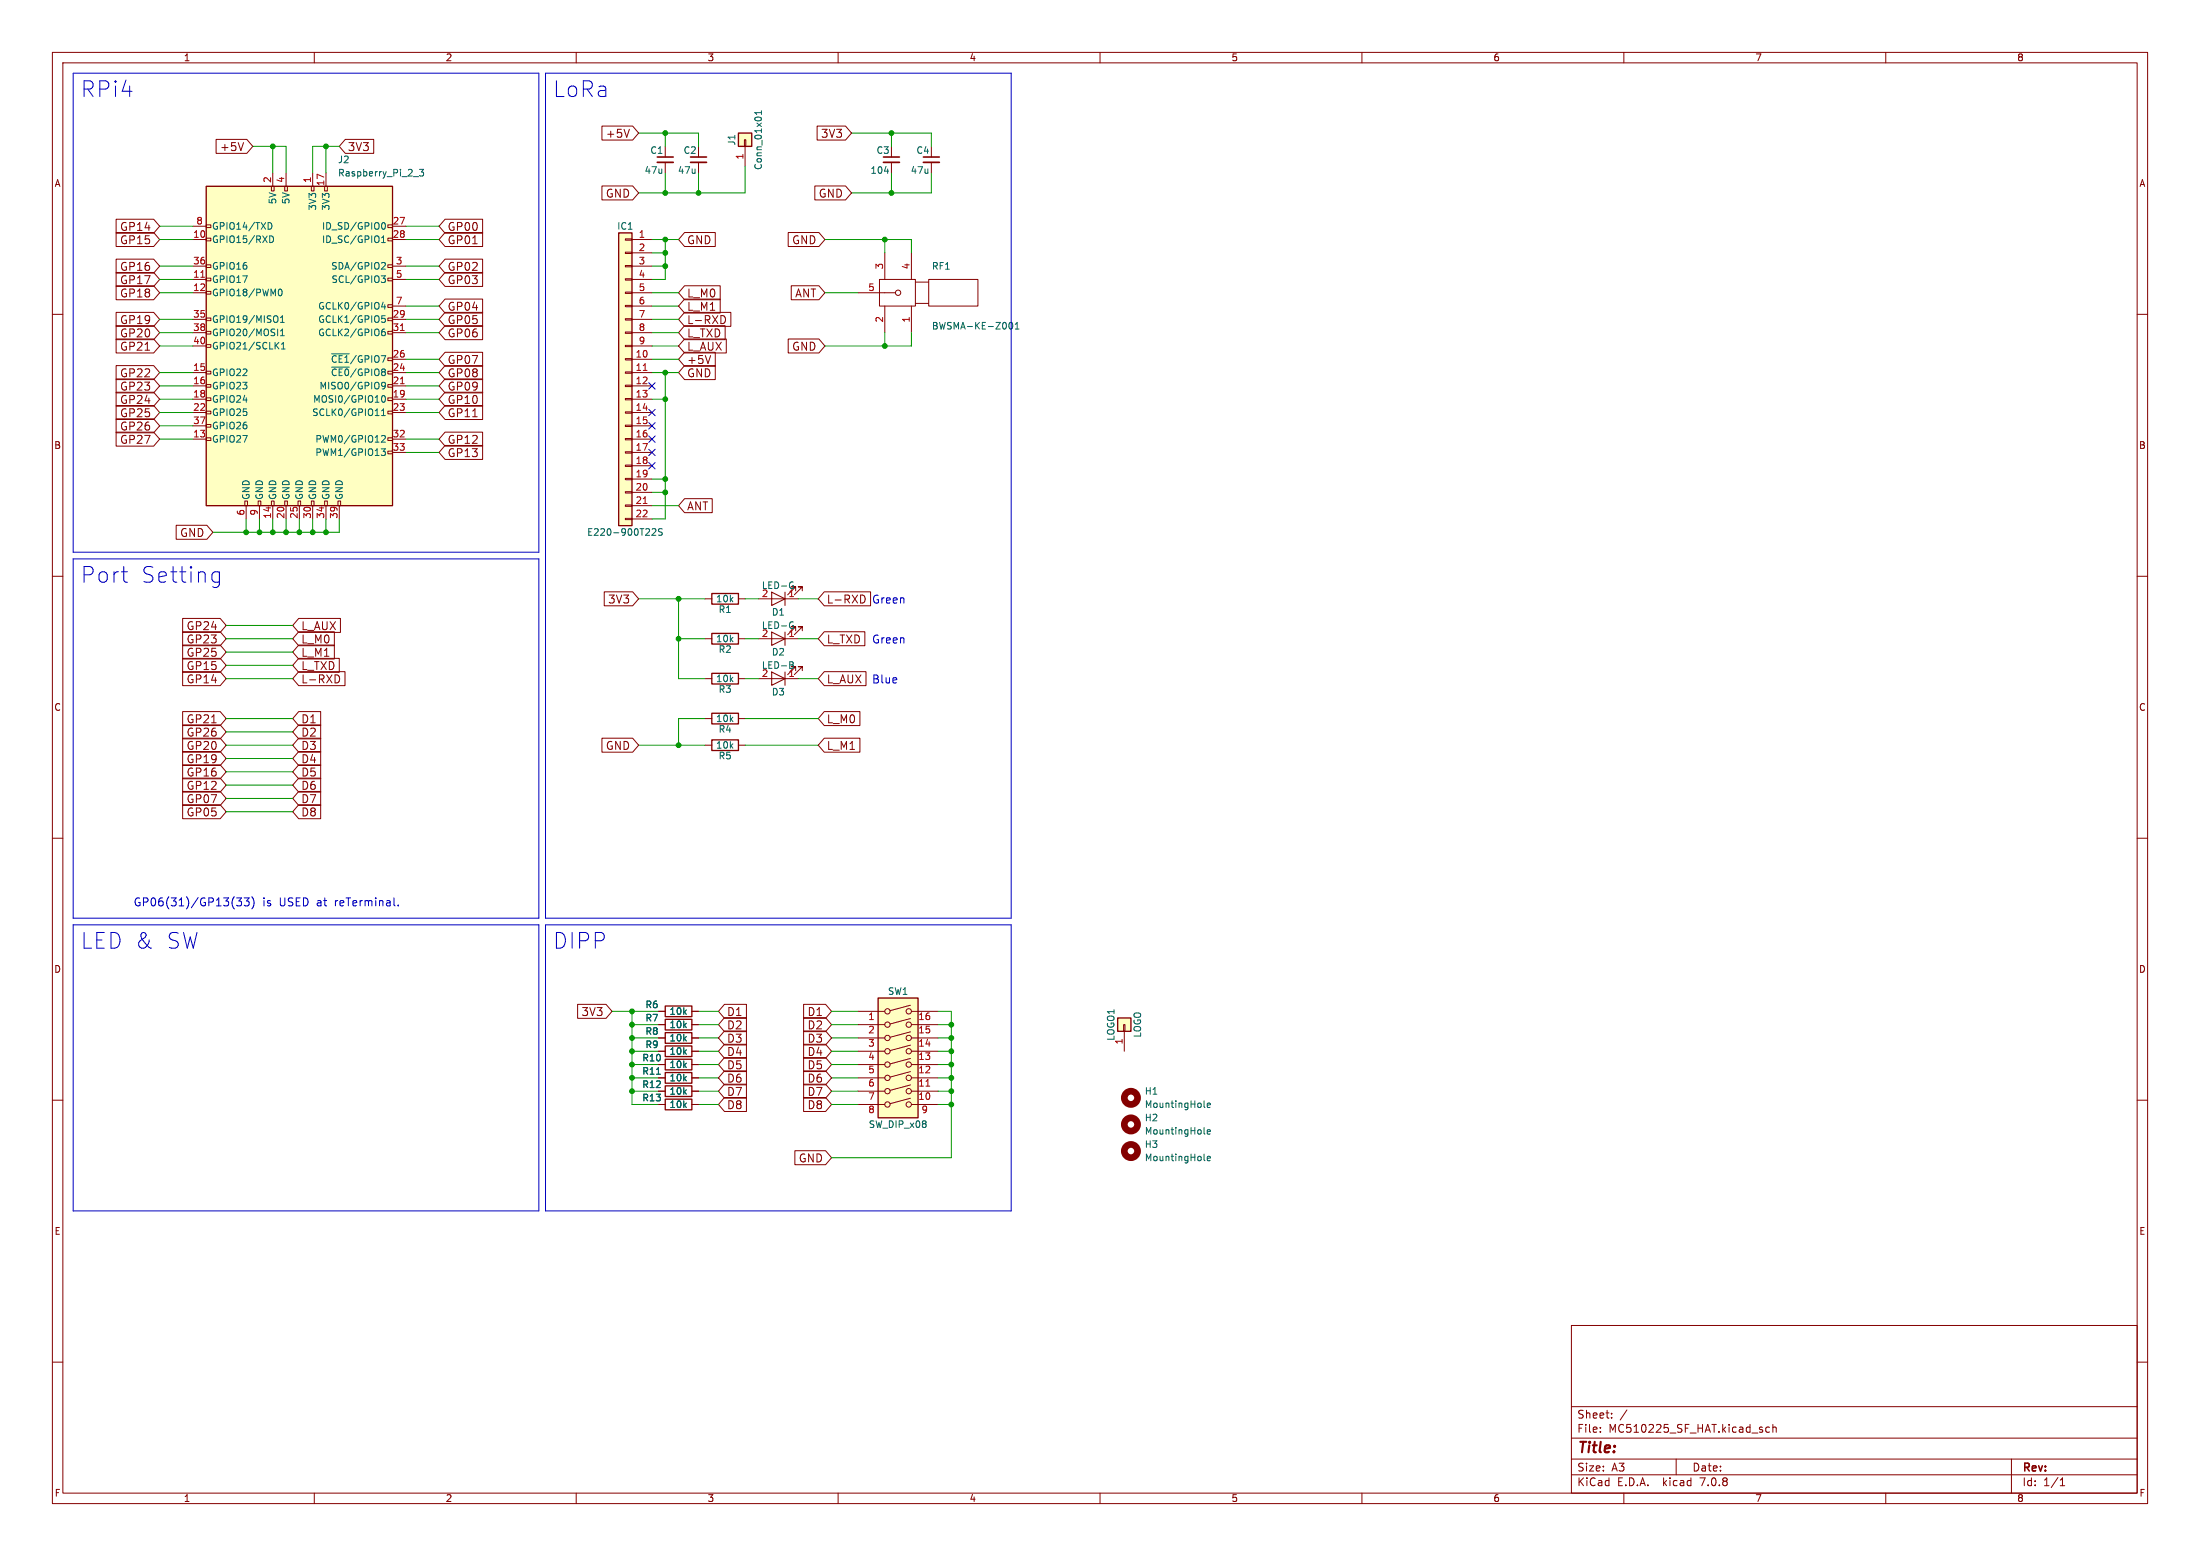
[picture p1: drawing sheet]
<svg xmlns="http://www.w3.org/2000/svg" width="420mm" height="297mm" viewBox="0 0 420 297" stroke-linecap="round" stroke-linejoin="round" font-family="sans-serif">
<g fill="none" stroke="#840000" stroke-width=".19">
<path d="M10 10h400v277h-400zM12 12h396v273h-396zM60 10v2M110 10v2M160 10v2M210 10v2M260 10v2M310 10v2M360 10v2M41.3 26.6h5.8l1.2 1.3-1.2 1.4h-5.8zM46.5 27.2l-.5 1.5M51.8 35.6h.5v.8h-.5z"/>
<path d="M52.1 33v2.6M54.4 35.6h.5v.8h-.5zM54.6 33v2.6M59.4 35.6h.5v.8h-.5zM59.7 33v2.6M62 35.6h.5v.8h-.5zM62.2 33v2.6M65.9 26.6h5.4v2.7h-5.4l-1.1-1.4zM114.9 35.5h5.9l1.1 1.3-1.1 1.4h-5.9zM114.9 24.1h5.9l1.1 1.3-1.1 1.3h-5.9zM120.2 24.7l-.6 1.5M127 27.9v2.1"/>
<path d="M127 31v2M133.3 27.9v2.1M133.3 31v2M142.1 26.7h.3v1.2h-.3zM142.2 27.9v3.9M155.6 35.5h5.8l1.2 1.3-1.2 1.4h-5.8zM156 24.1h5.4l1.2 1.3-1.2 1.3h-5.4zM170.2 27.9v2.1M170.2 31v2M177.8 27.9v2.1M177.8 31v2M10 60h2"/>
<path d="M22.2 44.4h7.1l1.2 1.3-1.2 1.4h-7.1zM22.2 41.8h7.1l1.2 1.4-1.2 1.3h-7.1zM22.2 54.5h7.1l1.2 1.4-1.2 1.3h-7.1zM22.2 49.5h7.1l1.2 1.3-1.2 1.3h-7.1zM22.2 59.6h7.1l1.2 1.4-1.2 1.3h-7.1zM22.2 52h7.1l1.2 1.3-1.2 1.4h-7.1zM36.8 45.7h2.6M36.8 50.8h2.6M36.8 53.3h2.6M36.8 55.9h2.6M36.8 43.2h2.6M39.4 55.6h.9v.5h-.9z"/>
<path d="M39.4 53.1h.9v.5h-.9zM39.4 50.5h.9v.6h-.9zM39.4 45.5h.9v.5h-.9zM39.4 42.9h.9v.5h-.9zM74 58.2h.9v.5h-.9zM74 53.1h.9v.5h-.9zM74 50.5h.9v.6h-.9zM74 45.5h.9v.5h-.9zM74 42.9h.9v.5h-.9zM74.9 45.7h2.6M74.9 50.8h2.6M74.9 53.3h2.6"/>
<path d="M74.9 58.4h2.6M74.9 43.2h2.6M85 49.5h7.1v2.6h-7.1l-1.2-1.3zM85 52h7.1v2.7h-7.1l-1.2-1.4zM85 57.1h7.1v2.7h-7.1l-1.2-1.4zM85 59.6h7.1v2.7h-7.1l-1.2-1.3zM85 44.4h7.1v2.7h-7.1l-1.2-1.4zM85 41.8h7.1v2.7h-7.1l-1.2-1.3zM90.2 46.5h.9M119.4 58.3h1.2v.2h-1.2zM119.4 55.8h1.2v.2h-1.2zM119.4 53.2h1.2v.3h-1.2z"/>
<path d="M119.4 50.7h1.2v.2h-1.2zM119.4 48.1h1.2v.3h-1.2zM119.4 45.6h1.2v.2h-1.2zM120.6 45.7h3.9M120.6 48.3h3.9M120.6 50.8h3.9M120.6 53.3h3.9M120.6 55.9h3.9M120.6 58.4h3.9M130.7 54.5h6.8v2.7h-6.8l-1.2-1.3zM130.7 59.6h8.8v2.7h-8.8l-1.2-1.3zM130.7 57.1h6.8v2.7h-6.8l-1.2-1.4z"/>
<path d="M130.7 44.4h5.8v2.7h-5.8l-1.2-1.4zM150.5 44.4h5.8l1.2 1.3-1.2 1.4h-5.8zM151.1 54.5h5.2l1.2 1.4-1.2 1.3h-5.2zM163.8 55.9h7.1M167.9 53.3h6.9v5.1h-6.9zM168.9 48.3v5M168.9 58.4v5.1M174 48.3v5M174 58.4v5.1M174.8 53.8h2.5M174.8 57.9h2.5M177.3 53.3h9.4v5.1h-9.4z"/>
<path d="M408 60h2M22.2 62.2h7.1l1.2 1.3-1.2 1.3h-7.1zM22.2 64.7h7.1l1.2 1.3-1.2 1.4h-7.1zM22.2 79.9h7.1l1.2 1.4-1.2 1.3h-7.1zM22.2 69.8h7.1l1.2 1.3-1.2 1.4h-7.1zM22.2 77.4h7.1l1.2 1.3-1.2 1.4h-7.1zM22.2 72.3h7.1l1.2 1.4-1.2 1.3h-7.1zM22.2 74.9h7.1l1.2 1.3-1.2 1.3h-7.1zM36.8 71.1h2.6M36.8 73.7h2.6M36.8 76.2h2.6M36.8 78.7h2.6"/>
<path d="M36.8 61h2.6M36.8 63.5h2.6M36.8 66h2.6M39.4 78.5h.9v.5h-.9zM39.4 75.9h.9v.6h-.9zM39.4 73.4h.9v.5h-.9zM39.4 70.9h.9v.5h-.9zM39.4 65.8h.9v.5h-.9zM39.4 63.2h.9v.6h-.9zM39.4 60.7h.9v.5h-.9zM74 78.5h.9v.5h-.9zM74 75.9h.9v.6h-.9z"/>
<path d="M74 73.4h.9v.5h-.9zM74 63.2h.9v.6h-.9zM74 60.7h.9v.5h-.9zM74.9 68.6h2.6M74.9 71.1h2.6M74.9 73.7h2.6M74.9 76.2h2.6M74.9 78.7h2.6M74.9 61h2.6M74.9 63.5h2.6M85 69.8h7.1v2.7h-7.1l-1.2-1.4zM85 67.2h7.1v2.7h-7.1l-1.2-1.3z"/>
<path d="M85 74.9h7.1v2.6h-7.1l-1.2-1.3zM85 77.4h7.1v2.7h-7.1l-1.2-1.4zM85 62.2h7.1v2.6h-7.1l-1.2-1.3zM85 72.3h7.1v2.7h-7.1l-1.2-1.3zM90.2 79.5h.9M119.4 78.6h1.2v.3h-1.2zM119.4 76.1h1.2v.2h-1.2zM119.4 73.5h1.2v.3h-1.2zM119.4 71h1.2v.2h-1.2zM119.4 68.5h1.2v.2h-1.2zM119.4 65.9h1.2v.3h-1.2zM119.4 63.4h1.2v.2h-1.2z"/>
<path d="M119.4 60.8h1.2v.3h-1.2zM120.6 68.6h3.9M120.6 71.1h3.9M120.6 73.7h3.9M120.6 76.2h3.9M120.6 78.7h3.9M120.6 61h3.9M120.6 63.5h3.9M120.6 66h3.9M130.7 67.2h5.8v2.7h-5.8l-1.2-1.3zM130.7 69.8h5.8v2.7h-5.8l-1.2-1.4zM130.7 62.2h7.7v2.6h-7.7l-1.2-1.3z"/>
<path d="M130.7 64.7h8v2.7h-8l-1.2-1.4zM135.7 67.9l-.5 1.5M138 60.2a.82 .82 0 0 1 .5 .8 .82 .82 0 0 1-.5 .8M150.5 64.7h5.8l1.2 1.3-1.2 1.4h-5.8zM22.2 82.5h7.1l1.2 1.3-1.2 1.4h-7.1zM36.8 81.3h2.6M36.8 83.8h2.6M39.4 83.6h.9v.5h-.9zM39.4 81h.9v.5h-.9zM46.7 95.6h.5v.9h-.5zM47 96.5v2.6M49.3 95.6h.5v.9h-.5z"/>
<path d="M49.5 96.5v2.6M51.8 95.6h.5v.9h-.5zM52.1 96.5v2.6M54.4 95.6h.5v.9h-.5zM54.6 96.5v2.6M56.9 95.6h.5v.9h-.5zM57.1 96.5v2.6M59.4 95.6h.5v.9h-.5zM59.7 96.5v2.6M62 95.6h.5v.9h-.5zM62.2 96.5v2.6M64.5 95.6h.5v.9h-.5z"/>
<path d="M64.8 96.5v2.6M74 86.1h.9v.5h-.9zM74 83.6h.9v.5h-.9zM74.9 83.8h2.6M74.9 86.4h2.6M85 82.5h7.1v2.7h-7.1l-1.2-1.4zM85 85h7.1v2.7h-7.1l-1.2-1.3zM119.4 98.9h1.2v.3h-1.2zM119.4 96.4h1.2v.2h-1.2zM119.4 93.9h1.2v.2h-1.2zM119.4 91.3h1.2v.3h-1.2zM119.4 88.8h1.2v.2h-1.2z"/>
<path d="M119.4 86.2h1.2v.3h-1.2zM119.4 83.7h1.2v.2h-1.2zM119.4 81.2h1.2v.2h-1.2zM120.6 81.3h3.9M120.6 83.8h3.9M120.6 86.4h3.9M120.6 88.9h3.9M120.6 91.4h3.9M120.6 94h3.9M120.6 96.5h3.9M120.6 99.1h3.9M130.7 95.2h5.3v2.7h-5.3l-1.2-1.4z"/>
<path d="M10 110h2M33.6 100.3h5.9l1.1 1.3-1.1 1.3h-5.9zM34.9 118h7.1l1.2 1.4-1.2 1.3h-7.1zM57 118h8v2.7h-8l-1.1-1.3zM115.3 113h5.5l1.1 1.3-1.1 1.3h-5.5zM134.6 114.3h1.3M141 114.3h1.2M144.8 114.3h7.6M151.9 112.8v-.8h-.8h.8l-1.5 1.5M153.2 112.8v-.8h-.8h.8l-1.6 1.5M157.4 113h8.8v2.6h-8.8l-1.2-1.3zM164.7 113.6a.82 .82 0 0 1 .5 .7 .82 .82 0 0 1-.5 .8"/>
<path d="M408 110h2M34.9 128.2h7.1l1.2 1.3-1.2 1.4h-7.1zM34.9 120.6h7.1l1.2 1.3-1.2 1.4h-7.1zM34.9 123.1h7.1l1.2 1.4-1.2 1.3h-7.1zM34.9 125.7h7.1l1.2 1.3-1.2 1.3h-7.1zM34.9 138.4h7.1l1.2 1.3-1.2 1.3h-7.1zM34.9 135.8h7.1l1.2 1.4-1.2 1.3h-7.1zM57 138.4h4.2v2.6h-4.2l-1.1-1.3zM57 135.8h4.2v2.7h-4.2l-1.1-1.3zM57 128.2h8.9v2.7h-8.9l-1.1-1.4zM57 123.1h6.8v2.7h-6.8l-1.1-1.3zM57 120.6h6.8v2.7h-6.8l-1.1-1.4z"/>
<path d="M57 125.7h7.8v2.6h-7.8l-1.1-1.3zM64.5 128.9a.87 .87 0 0 1-.2 1.4M134.6 121.9h1.3M134.6 129.5h1.3M134.6 137.2h1.3M141 121.9h1.2M141 129.5h1.2M141 137.2h1.2M144.8 121.9h7.6M144.8 129.5h7.6M151.9 128v-.7h-.8h.8l-1.5 1.5M151.9 120.4v-.8h-.8h.8l-1.5 1.6"/>
<path d="M153.2 128v-.7h-.8h.8l-1.6 1.5M153.2 120.4v-.8h-.8h.8l-1.6 1.6M157.4 128.2h7.9v2.7h-7.9l-1.2-1.4zM157.4 120.6h7.7v2.7h-7.7l-1.2-1.4zM157.4 135.8h6.8v2.7h-6.8l-1.2-1.3zM10 160h2M34.9 153.6h7.1l1.2 1.3-1.2 1.4h-7.1zM34.9 151.1h7.1l1.2 1.3-1.2 1.3h-7.1zM34.9 140.9h7.1l1.2 1.3-1.2 1.4h-7.1zM34.9 148.5h7.1l1.2 1.4-1.2 1.3h-7.1zM34.9 146h7.1l1.2 1.3-1.2 1.4h-7.1zM34.9 143.4h7.1l1.2 1.4-1.2 1.3h-7.1z"/>
<path d="M57 151.1h4.2v2.6h-4.2l-1.1-1.3zM57 153.6h4.2v2.7h-4.2l-1.1-1.4zM57 146h4.2v2.7h-4.2l-1.1-1.4zM57 148.5h4.2v2.7h-4.2l-1.1-1.3zM57 140.9h4.2v2.7h-4.2l-1.1-1.4zM57 143.4h4.2v2.7h-4.2l-1.1-1.3zM114.9 140.9h5.9l1.1 1.3-1.1 1.4h-5.9zM134.6 142.2h1.3M141 142.2h1.2M157.4 140.9h6.8v2.7h-6.8l-1.2-1.4zM408 160h2M110.3 191.7h5.4l1.1 1.3-1.1 1.4h-5.4z"/>
<path d="M125.7 193h1.3M125.7 198.1h1.3M125.7 195.6h1.3M132.1 193h1.2M132.1 198.1h1.2M132.1 195.6h1.2M138.3 194.2h4.2v2.7h-4.2l-1.1-1.3zM138.3 191.7h4.2v2.7h-4.2l-1.1-1.4zM138.3 196.8h4.2v2.7h-4.2l-1.1-1.4zM138.3 199.3h4.2v2.7h-4.2l-1.1-1.3zM153.4 194.2h4.2l1.1 1.4-1.1 1.3h-4.2zM153.4 191.7h4.2l1.1 1.3-1.1 1.4h-4.2z"/>
<path d="M153.4 199.3h4.2l1.1 1.4-1.1 1.3h-4.2zM153.4 196.8h4.2l1.1 1.3-1.1 1.4h-4.2zM163.8 193h5.1M163.8 198.1h5.1M163.8 195.6h5.1M173.8 199.5l-3.9 1M173.8 197l-3.9 1M173.8 194.4l-3.9 1.1M173.8 191.9l-3.9 1M174 193h5.1M174 198.1h5.1M174 195.6h5.1"/>
<path d="M214.5 195.6h.3v1.3h-.3zM214.6 196.9v3.8M10 210h2M125.7 208.3h1.3M125.7 205.7h1.3M125.7 203.2h1.3M125.7 200.7h1.3M125.7 210.8h1.3M132.1 208.3h1.2M132.1 205.7h1.2M132.1 203.2h1.2M132.1 200.7h1.2"/>
<path d="M132.1 210.8h1.2M138.3 206.9h4.2v2.7h-4.2l-1.1-1.3zM138.3 209.5h4.2v2.7h-4.2l-1.1-1.4zM138.3 204.4h4.2v2.7h-4.2l-1.1-1.4zM138.3 201.9h4.2v2.6h-4.2l-1.1-1.3zM151.7 219.6h5.9l1.1 1.4-1.1 1.3h-5.9zM153.4 204.4h4.2l1.1 1.3-1.1 1.4h-4.2zM153.4 209.5h4.2l1.1 1.3-1.1 1.4h-4.2zM153.4 206.9h4.2l1.1 1.4-1.1 1.3h-4.2zM153.4 201.9h4.2l1.1 1.3-1.1 1.3h-4.2zM163.8 208.3h5.1M163.8 205.7h5.1"/>
<path d="M163.8 203.2h5.1M163.8 200.7h5.1M163.8 210.8h5.1M173.8 209.6l-3.9 1.1M173.8 207.1l-3.9 1M173.8 204.5l-3.9 1.1M173.8 202l-3.9 1.1M174 208.3h5.1M174 205.7h5.1M174 203.2h5.1M174 200.7h5.1M174 210.8h5.1"/>
<path d="M408 210h2M10 260h2M300 253h108v32h-108zM408 260h2M300 278.5h108M300 274.5h108M300 268.5h108M305.5 273.2v.2M305.5 272.5v.1M307.7 270.5v.2M307.7 269.8v.1M310.6 269.1l-1.3 1.9"/>
<path d="M320 278.5v3M337.8 272.5l-.4-.1-.3 .3 .1 .6h.6M338.4 272.5l.3-.1 .3 .1 .1 .9M338.4 271.9v1.5M384 278.5v6.5M60 285v2M110 285v2M160 285v2M210 285v2M260 285v2M300 281.5h108M310 285v2"/>
<path d="M360 285v2M393.3 283.6h.9M393.3 282.5l.4-.4v1.5"/>
<circle cx="171.5" cy="55.9" r=".51"/>
<circle cx="169.4" cy="198.1" r=".51"/>
<circle cx="169.4" cy="193" r=".51"/>
<circle cx="169.4" cy="195.6" r=".51"/>
<circle cx="173.5" cy="193" r=".51"/>
<circle cx="173.5" cy="195.6" r=".51"/>
<circle cx="173.5" cy="198.1" r=".51"/>
<circle cx="169.4" cy="203.2" r=".51"/>
<circle cx="169.4" cy="208.3" r=".51"/>
<circle cx="169.4" cy="210.8" r=".51"/>
<circle cx="169.4" cy="205.7" r=".51"/>
<circle cx="169.4" cy="200.7" r=".51"/>
<circle cx="173.5" cy="210.8" r=".51"/>
<circle cx="173.5" cy="205.7" r=".51"/>
<circle cx="173.5" cy="203.2" r=".51"/>
<circle cx="173.5" cy="208.3" r=".51"/>
<circle cx="173.5" cy="200.7" r=".51"/>
</g>
<path d="M125.5 31h3M131.8 31h3.1M168.7 31h3M176.3 31h3" fill="none" stroke="#840000" stroke-width=".33"/>
<path d="M125.5 30h3M131.8 30h3.1M168.7 30h3M176.3 30h3" fill="none" stroke="#840000" stroke-width=".3"/>
<g fill="none" stroke="#840000" stroke-width=".25">
<path d="M39.4 35.6h35.5v60.9h-35.5zM141 25.4h2.5v2.5h-2.5zM118.1 44.5h2.5v55.8h-2.5zM135.9 113.3h5.1v2h-5.1zM135.9 120.9h5.1v2h-5.1zM135.9 128.5h5.1v2.1h-5.1zM135.9 136.1h5.1v2.1h-5.1zM135.9 141.2h5.1v2.1h-5.1zM127 192h5.1v2.1h-5.1zM127 197.1h5.1v2h-5.1zM127 199.6h5.1v2.1h-5.1zM127 194.6h5.1v2h-5.1z"/>
<path d="M167.6 190.5h7.7v22.9h-7.7zM213.4 194.3h2.5v2.6h-2.5zM127 209.8h5.1v2h-5.1zM127 207.3h5.1v2h-5.1zM127 204.7h5.1v2.1h-5.1zM127 202.2h5.1v2h-5.1z"/>
</g>
<g fill="#ffffc2" stroke="#ffffc2" stroke-width=".19">
<path d="M141 25.4h2.5v2.5h-2.5z"/>
<path d="M213.4 194.3h2.5v2.6h-2.5z"/>
<path d="M167.6 190.5h7.7v22.9h-7.7z"/>
<path d="M118.1 44.5h2.5v55.8h-2.5z"/>
<path d="M39.4 35.6h35.5v60.9h-35.5z"/>
</g>
<g fill="none" stroke="#006464" stroke-width=".19">
<path d="M78.9 33.7h1M80.1 32.3h.8l-.5 .5 .4 .1v.6l-.2 .1-.5-.1M145.4 21.1v.8M145.4 21.5h-1.3l.4 .4M168.8 32.7h.8M51.2 42.5a.64 .64 0 0 1 .7 .6 .64 .64 0 0 1-.7 .7M51.5 45a.64 .64 0 0 1 .7 .7 .64 .64 0 0 1-.7 .6M53.1 55.7l.3-.5a.68 .68 0 0 1 .5 .6 .68 .68 0 0 1-.5 .7l-.3-.5M72.8 52.6h.8l-.5 .5 .4 .2 .1 .4-.3 .2h-.3M72.8 46.3h.8M72.8 45.4l.4-.4v1.3M73 42.6l.1-.1a.68 .68 0 0 1 .5 .6 .68 .68 0 0 1-.5 .7l-.1-.1"/>
<path d="M73 50.1l.5 .1 .1 .3-.8 .9h.8M73.1 57.7l-.3 .9h.8M73.5 58.2v.8M52.7 65.9l.5 .7M53 60.5v.9M53.2 65.3l-.7 .8M53.5 61.5h.8M53.5 64.1h.8M53.5 60.6l.4-.3v1.2M53.5 63.2l.4-.4v1.3M53.7 66.6h.8M53.7 65.7l.4-.4v1.3"/>
<path d="M63.3 70.1h3.4M63.3 67.5h3.4M71.6 79.3h.8M72.8 63.5l.3-.2 .4 .1 .1 .1v.3l-.3 .3-.3-.1-.2-.2M72.8 79.3h.8M72.8 78.4l.4-.4v1.3M73 75.6l.1-.1a.68 .68 0 0 1 .5 .6 .68 .68 0 0 1-.5 .7l-.3-.5zM73.5 62.8l-.4 .1-.3 .5M73.5 60.3h-.6l-.1 .6 .2-.1h.5l.1 .2-.1 .4-.2 .1-.5-.1M73.6 73.5l-.3 .3-.3-.1-.2-.2v-.3l.3-.2h.2l.3 .2a.84 .84 0 0 1-.4 1h-.2M192.7 61.7l.2-.2a.68 .68 0 0 1 .4 .7 .68 .68 0 0 1-.4 .6l-.3-.5zM193.8 62.8h.7"/>
<path d="M193.8 61.9l.4-.4v1.3M72.8 85.7h.8l-.5 .5 .4 .1v.5l-.2 .1h-.5M72.8 83.3l.5-.2 .3 .4-.8 .9h.8M124.5 101l.5-.1 .2 .4-.8 .9h.8M126.4 101l-.5-.1-.1 .1v.4l.5 .2 .1 .3-.2 .3-.5-.1M151.1 118.7l.3 .1M151.1 111.1h.3M151.3 111.8h.2v.4M151.3 119.4h.2v.4M150.8 126.3l.6 .1v.3l-.2 .2M150.8 126.9h.4M151.2 126.9l.3 .3-.1 .3"/>
<path d="M125.3 205h.8M229.9 216.3l.1 .2M229.9 211.2l.1 .2M230.5 216.1l.6-.2-.1-.2-.4-.1-.1 .2v.6h.5M230.5 211l.6-.1-.1-.3h-.4l-.1 .1v.6h.5M229.9 221.4l.1 .2M230.5 221.1l.6-.1-.1-.2-.4-.1-.1 .2v.6h.5"/>
</g>
<g fill="none" stroke="#840000" stroke-width="1.3">
<circle cx="215.9" cy="209.5" r="1.27"/>
<circle cx="215.9" cy="214.6" r="1.27"/>
<circle cx="215.9" cy="219.7" r="1.27"/>
</g>
<path d="M38.3 52.9h.8M76.4 73.2h.8M76.4 63.1h.8M122.8 70.7h.7M122.8 96.1h.7M176.8 207.3h.7" fill="none" stroke="#a90000" stroke-width=".19"/>
<path d="M147.3 113l2.6 1.3-2.6 1.3zM149.9 113v2.6M147.3 128.3l2.6 1.2-2.6 1.3zM147.3 120.7l2.6 1.2-2.6 1.3zM149.9 120.7v2.5M149.9 128.3v2.5" fill="none" stroke="#840000" stroke-width=".2"/>
<g fill="none" stroke="#0000c2" stroke-width=".19">
<path d="M14 14h88.9v91.4h-88.9zM104.1 14h88.9v161.3h-88.9zM14 106.7h88.9v68.6h-88.9zM23.2 109.1h1.1M24 111.1h.3M40.7 109.3l.3-.2 .9 .2M40.7 111l.3 .1 .9-.1M41.9 109.1v2.5a.81 .81 0 0 1-1.3 .4M14 176.5h88.9v54.6h-88.9zM45.2 171.4h.9l-.5 .6 .4 .1v.7l-.2 .1-.6-.1M46.6 171.4h1l-.5 .6 .4 .1v.7l-.2 .1-.7-.1M48.1 171.2a1.75 1.75 0 0 1 0 2.3"/>
<path d="M76 172.8v.1M104.1 176.5h88.9v54.6h-88.9z"/>
</g>
<g fill="none" stroke="#009600" stroke-width=".19">
<path d="M48.3 27.9h6.3v5.1M52.1 27.9v5.1M62.2 27.9v5.1M64.8 27.9h-5.1v5.1M121.9 25.4h11.4v2.5M127 25.4v2.5M127 33v3.8M133.3 33v3.8M142.2 31.8v5h-20.3M162.6 25.4h15.2v2.5M170.2 25.4v2.5M170.2 33v3.8"/>
<path d="M177.8 33v3.8h-15.2M30.5 53.3h6.3M30.5 50.8h6.3M30.5 45.7h6.3M30.5 43.2h6.3M30.5 55.9h6.3M77.5 53.3h6.3M77.5 58.4h6.3M77.5 50.8h6.3M77.5 45.7h6.3M77.5 43.2h6.3M124.5 58.4h5"/>
<path d="M124.5 50.8h2.5M124.5 45.7h5M124.5 55.9h5M124.5 48.3h2.5M127 45.7v7.6h-2.5M157.5 45.7h16.5v2.6M157.5 55.9h6.3M168.9 45.7v2.6M30.5 71.1h6.3M30.5 66h6.3M30.5 63.5h6.3M30.5 78.7h6.3"/>
<path d="M30.5 73.7h6.3M30.5 76.2h6.3M30.5 61h6.3M77.5 68.6h6.3M77.5 71.1h6.3M77.5 63.5h6.3M77.5 78.7h6.3M77.5 73.7h6.3M77.5 76.2h6.3M77.5 61h6.3M124.5 68.6h5M124.5 71.1h5"/>
<path d="M124.5 66h5M124.5 63.5h5M124.5 76.2h2.5M124.5 61h5M127 71.1v28h-2.5M168.9 63.5v2.5M174 63.5v2.5h-16.5M30.5 83.8h6.3M30.5 81.3h6.3M47 99.1v2.5M49.5 99.1v2.5M52.1 99.1v2.5"/>
<path d="M54.6 99.1v2.5M57.1 99.1v2.5M59.7 99.1v2.5M62.2 99.1v2.5M64.8 99.1v2.5h-24.2M77.5 83.8h6.3M77.5 86.4h6.3M124.5 94h2.5M124.5 96.5h5M124.5 91.4h2.5M43.2 119.4h12.7M121.9 114.3h12.7"/>
<path d="M129.5 114.3v15.2h5.1M142.2 114.3h2.6M152.4 114.3h3.8M43.2 139.7h12.7M43.2 121.9h12.7M43.2 127h12.7M43.2 124.5h12.7M43.2 137.2h12.7M43.2 129.5h12.7M129.5 121.9h5.1M134.6 137.2h-5.1v5M142.2 121.9h2.6"/>
<path d="M142.2 137.2h14M142.2 129.5h2.6M152.4 121.9h3.8M152.4 129.5h3.8M43.2 149.9h12.7M43.2 144.8h12.7M43.2 152.4h12.7M43.2 142.2h12.7M43.2 147.3h12.7M43.2 154.9h12.7M121.9 142.2h12.7M142.2 142.2h14"/>
<path d="M116.8 193h8.9M120.6 193v17.8h5.1M120.6 195.6h5.1M120.6 198.1h5.1M133.3 193h3.9M133.3 195.6h3.9M133.3 198.1h3.9M158.7 193h5.1M158.7 195.6h5.1M158.7 198.1h5.1M179.1 193h2.5v28h-22.9M179.1 195.6h2.5"/>
<path d="M179.1 198.1h2.5M120.6 200.7h5.1M120.6 203.2h5.1M120.6 205.7h5.1M120.6 208.3h5.1M133.3 200.7h3.9M133.3 203.2h3.9M133.3 205.7h3.9M133.3 210.8h3.9M133.3 208.3h3.9M158.7 200.7h5.1M158.7 203.2h5.1"/>
<path d="M158.7 205.7h5.1M158.7 210.8h5.1M158.7 208.3h5.1M179.1 200.7h2.5M179.1 203.2h2.5M179.1 205.7h2.5M179.1 210.8h2.5M179.1 208.3h2.5"/>
</g>
<path d="M123.9 73.1l1.2 1.2M123.9 78.1l1.2 1.2M125.1 73.1l-1.2 1.2M125.1 78.1l-1.2 1.2M123.9 88.3l1.2 1.2M123.9 85.8l1.2 1.2M123.9 83.2l1.2 1.2M123.9 80.7l1.2 1.2M125.1 88.3l-1.2 1.2M125.1 85.8l-1.2 1.2M125.1 83.2l-1.2 1.2M125.1 80.7l-1.2 1.2" fill="none" stroke="#000084" stroke-width=".19"/>
<g fill="#009600" stroke="#009600" stroke-width=".19">
<circle cx="120.6" cy="198.1" r=".46"/>
<circle cx="54.6" cy="101.6" r=".46"/>
<circle cx="49.5" cy="101.6" r=".46"/>
<circle cx="57.1" cy="101.6" r=".46"/>
<circle cx="47" cy="101.6" r=".46"/>
<circle cx="52.1" cy="101.6" r=".46"/>
<circle cx="127" cy="91.4" r=".46"/>
<circle cx="127" cy="71.1" r=".46"/>
<circle cx="127" cy="76.2" r=".46"/>
<circle cx="127" cy="45.7" r=".46"/>
<circle cx="133.3" cy="36.8" r=".46"/>
<circle cx="127" cy="48.3" r=".46"/>
<circle cx="127" cy="36.8" r=".46"/>
<circle cx="127" cy="25.4" r=".46"/>
<circle cx="127" cy="50.8" r=".46"/>
<circle cx="52.1" cy="27.9" r=".46"/>
<circle cx="62.2" cy="27.9" r=".46"/>
<circle cx="62.2" cy="101.6" r=".46"/>
<circle cx="59.7" cy="101.6" r=".46"/>
<circle cx="127" cy="94" r=".46"/>
<circle cx="129.5" cy="114.3" r=".46"/>
<circle cx="120.6" cy="195.6" r=".46"/>
<circle cx="129.5" cy="142.2" r=".46"/>
<circle cx="120.6" cy="193" r=".46"/>
<circle cx="129.5" cy="121.9" r=".46"/>
<circle cx="120.6" cy="203.2" r=".46"/>
<circle cx="120.6" cy="200.7" r=".46"/>
<circle cx="120.6" cy="205.7" r=".46"/>
<circle cx="120.6" cy="208.3" r=".46"/>
<circle cx="181.6" cy="208.3" r=".46"/>
<circle cx="181.6" cy="210.8" r=".46"/>
<circle cx="181.6" cy="203.2" r=".46"/>
<circle cx="181.6" cy="200.7" r=".46"/>
<circle cx="181.6" cy="205.7" r=".46"/>
<circle cx="181.6" cy="195.6" r=".46"/>
<circle cx="181.6" cy="198.1" r=".46"/>
<circle cx="168.9" cy="66" r=".46"/>
<circle cx="170.2" cy="36.8" r=".46"/>
<circle cx="168.9" cy="45.7" r=".46"/>
<circle cx="170.2" cy="25.4" r=".46"/>
</g>
<g font-size="4.2" fill="#0000c2">
<text x="15.2" y="18.8">RPi4</text>
<text x="105.4" y="18.8">LoRa</text>
<text x="15.2" y="111.5">Port</text>
<text x="26.7" y="111.5">Setting</text>
<text x="15.2" y="181.4">LED &amp;</text>
<text x="31.4" y="181.4">SW</text>
<text x="105.4" y="181.4">DIPP</text>
</g>
<text font-size="2.8" fill="#840000" x="301" y="277.9">Title:</text>
<g font-size="2.1" fill="#840000">
<text x="41.9" y="29">+5V</text>
<text x="66.3" y="29">3V3</text>
<text x="115.6" y="26.5">+5V</text>
<text x="156.7" y="26.5">3V3</text>
<text x="115.6" y="37.9">GND</text>
<text x="156.2" y="37.9">GND</text>
<text x="22.9" y="46.8">GP15</text>
<text x="22.9" y="44.3">GP14</text>
<text x="85.3" y="46.8">GP01</text>
<text x="85.3" y="44.3">GP00</text>
<text x="131.1" y="46.8">GND</text>
<text x="151.2" y="46.8">GND</text>
<text x="22.9" y="51.9">GP16</text>
<text x="85.3" y="51.9">GP02</text>
<text x="22.9" y="57">GP18</text>
<text x="22.9" y="54.4">GP17</text>
<text x="85.3" y="54.4">GP03</text>
<text x="85.3" y="59.5">GP04</text>
<text x="131.1" y="57">L_M0</text>
<text x="131.1" y="59.5">L_M1</text>
<text x="151.7" y="57">ANT</text>
<text x="22.9" y="64.6">GP20</text>
<text x="22.9" y="62.1">GP19</text>
<text x="85.3" y="62.1">GP05</text>
<text x="85.3" y="64.6">GP06</text>
<text x="131.1" y="64.6">L_TXD</text>
<text x="131.1" y="62.1">L-RXD</text>
<text x="22.9" y="67.1">GP21</text>
<text x="85.3" y="69.7">GP07</text>
<text x="131.1" y="69.7">+5V</text>
<text x="131.1" y="67.1">L_AUX</text>
<text x="151.2" y="67.1">GND</text>
<text x="22.9" y="72.2">GP22</text>
<text x="22.9" y="74.8">GP23</text>
<text x="22.9" y="77.3">GP24</text>
<text x="85.3" y="72.2">GP08</text>
<text x="85.3" y="77.3">GP10</text>
<text x="85.3" y="74.8">GP09</text>
<text x="131.1" y="72.2">GND</text>
<text x="22.9" y="82.4">GP26</text>
<text x="22.9" y="79.8">GP25</text>
<text x="85.3" y="79.8">GP11</text>
<text x="22.9" y="84.9">GP27</text>
<text x="85.3" y="84.9">GP12</text>
<text x="85.3" y="87.5">GP13</text>
<text x="131.1" y="97.6">ANT</text>
<text x="34.3" y="102.7">GND</text>
<text x="116" y="115.4">3V3</text>
<text x="157.7" y="115.4">L-RXD</text>
<text x="35.6" y="123">GP23</text>
<text x="35.6" y="125.6">GP25</text>
<text x="35.6" y="120.5">GP24</text>
<text x="57.4" y="125.6">L_M1</text>
<text x="57.4" y="123">L_M0</text>
<text x="57.4" y="120.5">L_AUX</text>
<text x="157.7" y="123">L_TXD</text>
<text x="35.6" y="130.6">GP14</text>
<text x="35.6" y="128.1">GP15</text>
<text x="57.4" y="130.6">L-RXD</text>
<text x="57.4" y="128.1">L_TXD</text>
<text x="157.7" y="130.6">L_AUX</text>
<text x="35.6" y="143.3">GP20</text>
<text x="35.6" y="140.8">GP26</text>
<text x="35.6" y="138.3">GP21</text>
<text x="57.4" y="140.8">D2</text>
<text x="57.4" y="143.3">D3</text>
<text x="57.4" y="138.3">D1</text>
<text x="115.6" y="143.3">GND</text>
<text x="157.7" y="138.3">L_M0</text>
<text x="157.7" y="143.3">L_M1</text>
<text x="35.6" y="148.4">GP16</text>
<text x="35.6" y="145.9">GP19</text>
<text x="57.4" y="148.4">D5</text>
<text x="57.4" y="145.9">D4</text>
<text x="35.6" y="153.5">GP07</text>
<text x="35.6" y="151">GP12</text>
<text x="57.4" y="153.5">D7</text>
<text x="57.4" y="151">D6</text>
<text x="35.6" y="156">GP05</text>
<text x="57.4" y="156">D8</text>
<text x="111" y="194.1">3V3</text>
<text x="138.7" y="196.7">D2</text>
<text x="138.7" y="194.1">D1</text>
<text x="154.1" y="196.7">D2</text>
<text x="154.1" y="194.1">D1</text>
<text x="138.7" y="199.2">D3</text>
<text x="138.7" y="201.8">D4</text>
<text x="154.1" y="201.8">D4</text>
<text x="154.1" y="199.2">D3</text>
<text x="138.7" y="209.4">D7</text>
<text x="138.7" y="206.8">D6</text>
<text x="138.7" y="204.3">D5</text>
<text x="154.1" y="206.8">D6</text>
<text x="154.1" y="209.4">D7</text>
<text x="154.1" y="204.3">D5</text>
<text x="138.7" y="211.9">D8</text>
<text x="154.1" y="211.9">D8</text>
<text x="152.4" y="222.1">GND</text>
<text x="301" y="273.7">File:</text>
<text x="301" y="271">Sheet:</text>
<text x="307.1" y="273.7">MC510225_SF_HAT.kicad_sch</text>
<text x="301" y="281.1">Size:</text>
<text x="307.6" y="281.1">A3</text>
<text x="323" y="281.1">Date:</text>
<text x="386" y="281.3">Rev:</text>
<text x="301" y="283.9">KiCad</text>
<text x="308.7" y="283.9">E.D.A.</text>
<text x="317.6" y="283.9">kicad</text>
<text x="324.8" y="283.9">7.0.8</text>
<text x="386" y="283.9">Id:</text>
<text x="390.1" y="283.9">1/1</text>
</g>
<g font-size="2.1" fill="#0000c2">
<text x="166.4" y="115.3">Green</text>
<text x="166.4" y="122.9">Green</text>
<text x="166.4" y="130.6">Blue</text>
<text x="25.4" y="173.1">GP06(31)/GP13(33)</text>
<text x="50.1" y="173.1">is</text>
<text x="53.4" y="173.1">USED at</text>
<text x="64.2" y="173.1">reTerminal.</text>
</g>
<g font-size="1.8" fill="#840000">
<text x="35" y="11.9">1</text>
<text x="85" y="11.9">2</text>
<text x="135" y="11.9">3</text>
<text x="185" y="11.9">4</text>
<text x="235" y="11.9">5</text>
<text x="285" y="11.9">6</text>
<text x="335" y="11.9">7</text>
<text x="385" y="11.9">8</text>
<text x="10.3" y="35.9">A</text>
<text x="408.3" y="35.9">A</text>
<text x="10.3" y="85.9">B</text>
<text x="408.2" y="85.9">B</text>
<text x="10.3" y="135.9">C</text>
<text x="408.2" y="135.9">C</text>
<text x="10.3" y="185.9">D</text>
<text x="408.2" y="185.9">D</text>
<text x="10.3" y="235.9">E</text>
<text x="408.3" y="235.9">E</text>
<text x="10.3" y="285.9">F</text>
<text x="35" y="286.9">1</text>
<text x="85" y="286.9">2</text>
<text x="135" y="286.9">3</text>
<text x="185" y="286.9">4</text>
<text x="235" y="286.9">5</text>
<text x="285" y="286.9">6</text>
<text x="335" y="286.9">7</text>
<text x="385" y="286.9">8</text>
<text x="408.3" y="285.9">F</text>
</g>
<g font-size="1.8" fill="#006464">
<text x="124.1" y="29.6">C1</text>
<text x="130.4" y="29.6">C2</text>
<text x="140.6" y="27.9" transform="rotate(-90 140.6 27.9)">J1</text>
<text x="167.2" y="29.6">C3</text>
<text x="174.9" y="29.6">C4</text>
<text x="64.4" y="31.3">J2</text>
<text x="64.4" y="33.9">Raspberry_Pi_2_3</text>
<text x="123" y="33.4">47u</text>
<text x="129.3" y="33.4">47u</text>
<text x="145.6" y="32.5" transform="rotate(-90 145.6 32.5)">Conn_01x01</text>
<text x="166.1" y="33.4">104</text>
<text x="173.8" y="33.4">47u</text>
<text x="52.9" y="39.1" transform="rotate(-90 52.9 39.1)">5V</text>
<text x="55.5" y="39.1" transform="rotate(-90 55.5 39.1)">5V</text>
<text x="60.6" y="40.3" transform="rotate(-90 60.6 40.3)">3V3</text>
<text x="63.1" y="40.3" transform="rotate(-90 63.1 40.3)">3V3</text>
<text x="40.4" y="46.6">GPIO15/RXD</text>
<text x="40.4" y="44">GPIO14/TXD</text>
<text x="61.4" y="44">ID_SD/GPIO0</text>
<text x="61.4" y="46.6">ID_SC/GPIO1</text>
<text x="117.7" y="44">IC1</text>
<text x="40.4" y="51.7">GPIO16</text>
<text x="63.1" y="51.7">SDA/GPIO2</text>
<text x="177.8" y="51.7">RF1</text>
<text x="40.4" y="54.2">GPIO17</text>
<text x="40.4" y="56.7">GPIO18/PWM0</text>
<text x="60.6" y="59.3">GCLK0/GPIO4</text>
<text x="63.2" y="54.2">SCL/GPIO3</text>
<text x="40.4" y="61.8">GPIO19/MISO1</text>
<text x="40.4" y="64.4">GPIO20/MOSI1</text>
<text x="60.6" y="61.8">GCLK1/GPIO5</text>
<text x="60.6" y="64.4">GCLK2/GPIO6</text>
<text x="177.8" y="63.1">BWSMA-KE-Z001</text>
<text x="40.4" y="72">GPIO22</text>
<text x="40.4" y="66.9">GPIO21/SCLK1</text>
<text x="63.1" y="72">~{CE0}/GPIO8</text>
<text x="63.1" y="69.4">~{CE1}/GPIO7</text>
<text x="40.4" y="74.5">GPIO23</text>
<text x="40.4" y="77.1">GPIO24</text>
<text x="59.7" y="77.1">MOSI0/GPIO10</text>
<text x="60.9" y="74.5">MISO0/GPIO9</text>
<text x="40.4" y="79.6">GPIO25</text>
<text x="40.4" y="82.1">GPIO26</text>
<text x="59.5" y="79.6">SCLK0/GPIO11</text>
<text x="40.4" y="84.7">GPIO27</text>
<text x="60.1" y="84.7">PWM0/GPIO12</text>
<text x="60.1" y="87.2">PWM1/GPIO13</text>
<text x="47.9" y="95.5" transform="rotate(-90 47.9 95.5)">GND</text>
<text x="50.4" y="95.5" transform="rotate(-90 50.4 95.5)">GND</text>
<text x="52.9" y="95.5" transform="rotate(-90 52.9 95.5)">GND</text>
<text x="55.5" y="95.5" transform="rotate(-90 55.5 95.5)">GND</text>
<text x="58" y="95.5" transform="rotate(-90 58 95.5)">GND</text>
<text x="60.6" y="95.5" transform="rotate(-90 60.6 95.5)">GND</text>
<text x="63.1" y="95.5" transform="rotate(-90 63.1 95.5)">GND</text>
<text x="65.6" y="95.5" transform="rotate(-90 65.6 95.5)">GND</text>
<text x="112" y="102.5">E220-900T22S</text>
<text x="145.3" y="112.6">LED-G</text>
<text x="136.6" y="115.2">10k</text>
<text x="137.1" y="117.2">R1</text>
<text x="145.3" y="114">2</text>
<text x="147.2" y="117.7">D1</text>
<text x="150.4" y="114">1</text>
<text x="136.6" y="122.8">10k</text>
<text x="137.1" y="124.8">R2</text>
<text x="145.3" y="121.7">2</text>
<text x="145.3" y="120.2">LED-G</text>
<text x="147.2" y="125.3">D2</text>
<text x="150.4" y="121.7">1</text>
<text x="136.6" y="130.4">10k</text>
<text x="145.3" y="129.3">2</text>
<text x="145.3" y="127.9">LED-B</text>
<text x="150.4" y="129.3">1</text>
<text x="137.1" y="132.4">R3</text>
<text x="147.2" y="132.9">D3</text>
<text x="136.6" y="143.1">10k</text>
<text x="136.6" y="138">10k</text>
<text x="137.1" y="140.1">R4</text>
<text x="137.1" y="145.1">R5</text>
<text x="169.4" y="190.1">SW1</text>
<text x="123.1" y="192.6">R6</text>
<text x="123.1" y="197.7">R8</text>
<text x="123.1" y="195.2">R7</text>
<text x="127.7" y="193.9">10k</text>
<text x="127.7" y="196.4">10k</text>
<text x="122.5" y="202.8">R10</text>
<text x="123.1" y="200.3">R9</text>
<text x="127.7" y="199">10k</text>
<text x="127.7" y="201.5">10k</text>
<text x="213" y="198.8" transform="rotate(-90 213 198.8)">LOGO1</text>
<text x="218" y="198.2" transform="rotate(-90 218 198.2)">LOGO</text>
<text x="122.5" y="207.9">R12</text>
<text x="122.5" y="205.3">R11</text>
<text x="127.7" y="209.1">10k</text>
<text x="127.7" y="206.6">10k</text>
<text x="127.7" y="204.1">10k</text>
<text x="218.4" y="209.1">H1</text>
<text x="122.5" y="210.4">R13</text>
<text x="127.7" y="211.7">10k</text>
<text x="165.8" y="215.5">SW_DIP_x08</text>
<text x="218.4" y="214.2">H2</text>
<text x="218.4" y="211.7">MountingHole</text>
<text x="218.4" y="216.8">MountingHole</text>
<text x="218.4" y="219.3">H3</text>
<text x="218.4" y="221.8">MountingHole</text>
</g>
<g font-size="1.8" fill="#a90000">
<text x="51.8" y="35" transform="rotate(-90 51.8 35)">2</text>
<text x="54.4" y="35" transform="rotate(-90 54.4 35)">4</text>
<text x="59.4" y="35" transform="rotate(-90 59.4 35)">1</text>
<text x="62" y="35.6" transform="rotate(-90 62 35.6)">17</text>
<text x="142" y="30.6" transform="rotate(-90 142 30.6)">1</text>
<text x="36.8" y="45.5">10</text>
<text x="37.4" y="42.9">8</text>
<text x="74.9" y="42.9">27</text>
<text x="74.9" y="45.5">28</text>
<text x="121.8" y="45.5">1</text>
<text x="36.8" y="53.1">11</text>
<text x="36.8" y="50.5">36</text>
<text x="75.5" y="50.5">3</text>
<text x="75.5" y="53.1">5</text>
<text x="121.8" y="48">2</text>
<text x="121.8" y="50.5">3</text>
<text x="121.8" y="53.1">4</text>
<text x="168.7" y="51.5" transform="rotate(-90 168.7 51.5)">3</text>
<text x="173.7" y="51.5" transform="rotate(-90 173.7 51.5)">4</text>
<text x="36.8" y="55.6">12</text>
<text x="75.5" y="58.2">7</text>
<text x="121.8" y="55.6">5</text>
<text x="121.8" y="58.2">6</text>
<text x="165.7" y="55.6">5</text>
<text x="36.8" y="60.7">35</text>
<text x="36.8" y="63.2">38</text>
<text x="36.8" y="65.8">40</text>
<text x="74.9" y="60.7">29</text>
<text x="74.9" y="63.2">31</text>
<text x="121.8" y="60.7">7</text>
<text x="121.8" y="63.2">8</text>
<text x="121.8" y="65.8">9</text>
<text x="168.7" y="61.7" transform="rotate(-90 168.7 61.7)">2</text>
<text x="173.7" y="61.7" transform="rotate(-90 173.7 61.7)">1</text>
<text x="36.8" y="70.9">15</text>
<text x="74.9" y="70.9">24</text>
<text x="74.9" y="68.3">26</text>
<text x="121.2" y="68.3">10</text>
<text x="121.2" y="70.9">11</text>
<text x="36.8" y="73.4">16</text>
<text x="36.8" y="75.9">18</text>
<text x="74.9" y="75.9">19</text>
<text x="74.9" y="73.4">21</text>
<text x="121.2" y="73.4">12</text>
<text x="121.2" y="75.9">13</text>
<text x="36.8" y="83.6">13</text>
<text x="36.8" y="78.5">22</text>
<text x="36.8" y="81">37</text>
<text x="74.9" y="78.5">23</text>
<text x="74.9" y="83.6">32</text>
<text x="121.2" y="78.5">14</text>
<text x="121.2" y="81">15</text>
<text x="121.2" y="83.6">16</text>
<text x="74.9" y="86.1">33</text>
<text x="121.2" y="86.1">17</text>
<text x="121.2" y="88.6">18</text>
<text x="121.2" y="91.2">19</text>
<text x="121.2" y="93.7">20</text>
<text x="46.7" y="98.5" transform="rotate(-90 46.7 98.5)">6</text>
<text x="49.3" y="98.5" transform="rotate(-90 49.3 98.5)">9</text>
<text x="51.8" y="99.1" transform="rotate(-90 51.8 99.1)">14</text>
<text x="54.4" y="99.1" transform="rotate(-90 54.4 99.1)">20</text>
<text x="56.9" y="99.1" transform="rotate(-90 56.9 99.1)">25</text>
<text x="59.4" y="99.1" transform="rotate(-90 59.4 99.1)">30</text>
<text x="62" y="99.1" transform="rotate(-90 62 99.1)">34</text>
<text x="64.5" y="99.1" transform="rotate(-90 64.5 99.1)">39</text>
<text x="121.2" y="96.3">21</text>
<text x="121.2" y="98.8">22</text>
<text x="165.7" y="195">1</text>
<text x="165.7" y="197.6">2</text>
<text x="175.2" y="197.6">15</text>
<text x="175.2" y="195">16</text>
<text x="165.7" y="200.1">3</text>
<text x="165.7" y="202.6">4</text>
<text x="175.2" y="202.6">13</text>
<text x="175.2" y="200.1">14</text>
<text x="214.4" y="199.5" transform="rotate(-90 214.4 199.5)">1</text>
<text x="165.7" y="205.2">5</text>
<text x="165.7" y="207.7">6</text>
<text x="175.2" y="207.7">11</text>
<text x="175.2" y="205.2">12</text>
<text x="165.7" y="210.3">7</text>
<text x="165.7" y="212.8">8</text>
<text x="175.2" y="210.3">10</text>
<text x="175.8" y="212.8">9</text>
</g>
</svg>
